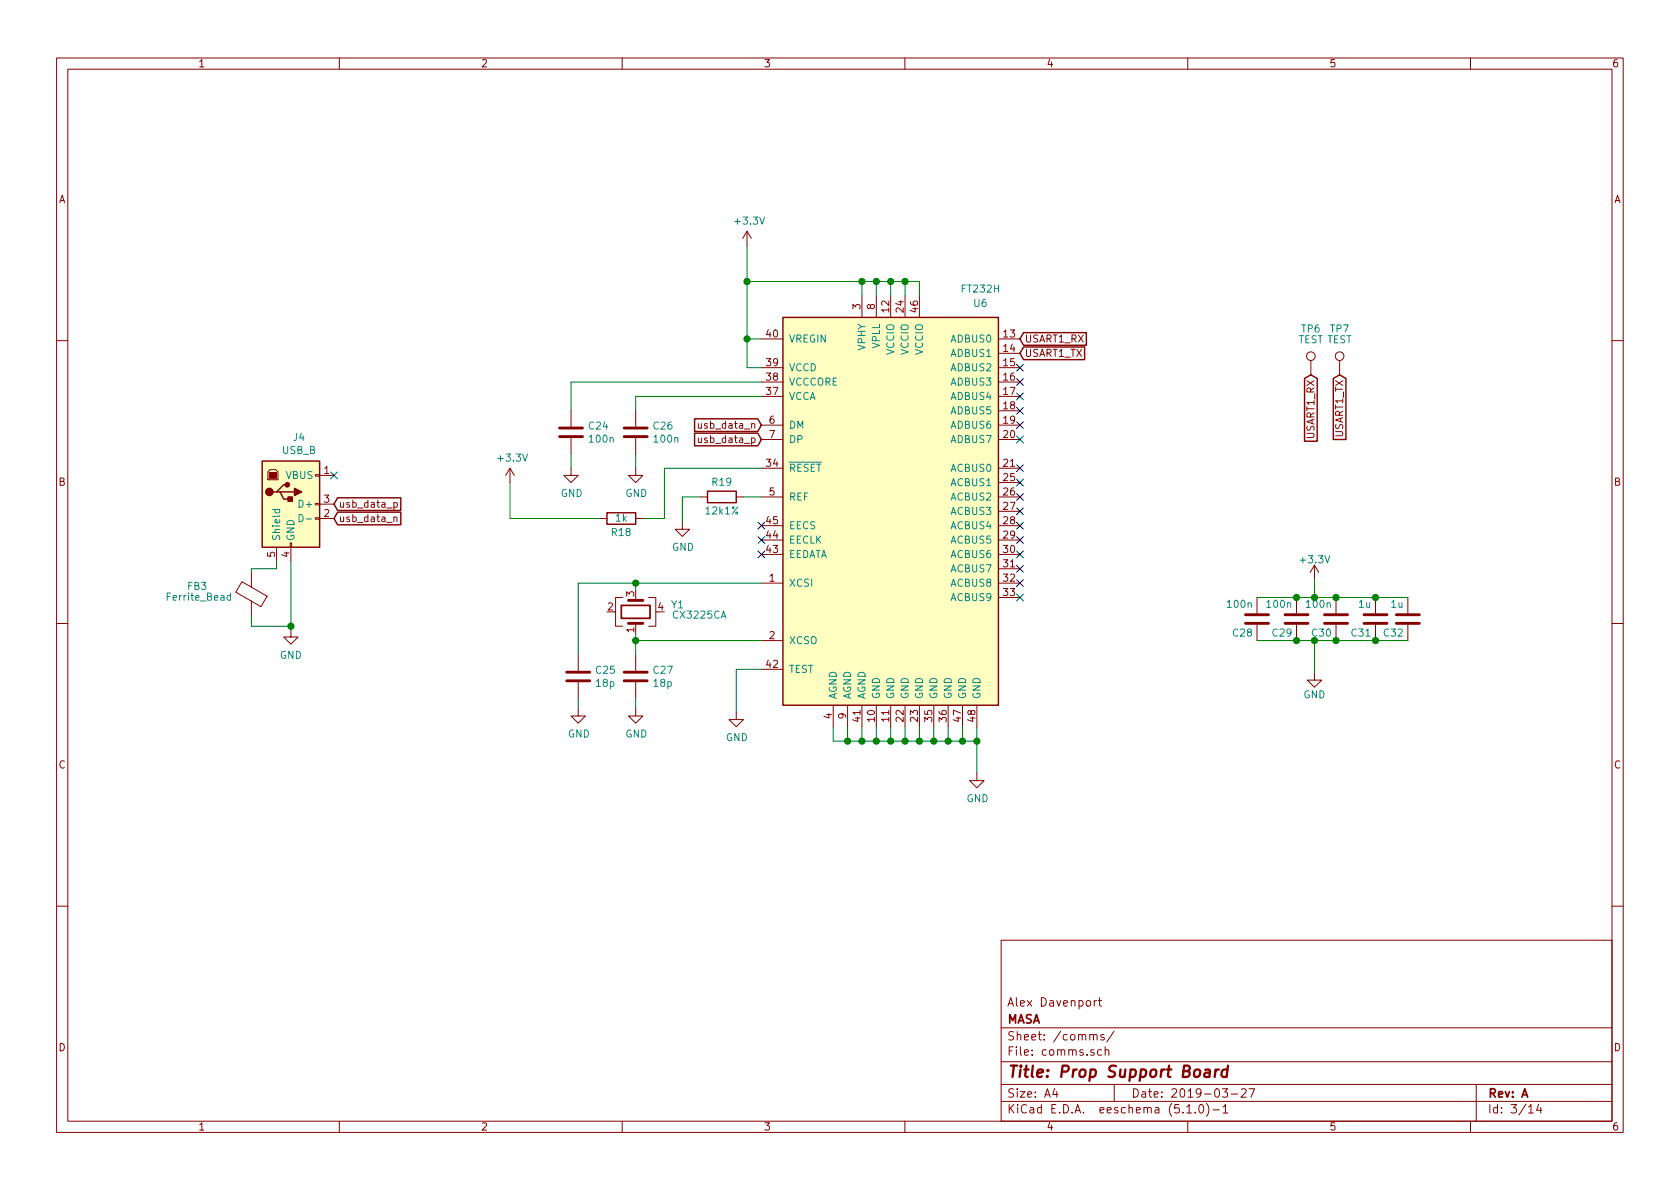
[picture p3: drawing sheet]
<svg xmlns="http://www.w3.org/2000/svg" width="297mm" height="210mm" viewBox="0 0 297 210" stroke-linecap="round" stroke-linejoin="round" font-family="sans-serif">
<g fill="none" stroke="#840000" stroke-width=".18">
<path d="M10 10.3h277v189.9h-277zM12 12.2h273v186.1h-273zM60 10.3v1.9M110 10.3v1.9M160 10.3v1.9M210 10.3v1.9M260 10.3v1.9M132.1 40.9l-.8 1.3M132.1 40.9v2.5M132.1 40.9l.7 1.3M134.6 59.9h3.8M152.4 52.3v3.8"/>
<path d="M154.9 52.3v3.8M157.5 52.3v3.8M160 52.3v3.8M162.6 52.3v3.8M176.5 59.9h3.8M10 60.2h2M101 72.6v2.8M101 77.5v2.8M112.4 72.6v2.8M112.4 77.5v2.8M123.5 74.9v.8h.3l.2-.1M123.5 77.4v.8l.3 .1 .2-.1"/>
<path d="M134.6 65h3.8M134.6 67.6h3.8M134.6 70.1h3.8M134.6 75.2h3.8M134.6 77.7h3.8M176.5 62.5h3.8M176.5 65h3.8M176.5 67.6h3.8M176.5 70.1h3.8M176.5 72.6h3.8M176.5 75.2h3.8M176.5 77.7h3.8"/>
<path d="M231.8 63.7v2.6M236.9 63.7v2.6M285 60.2h2M47.4 83.4l.4-.3h1l.3 .3v1.4h-1.7zM48.9 96.8v2.5M51.3 96h.3v.8h-.3zM51.4 96.8v2.5M55.8 91.6h.7v.2h-.7zM55.8 89h.7v.3h-.7zM55.8 83.9h.7v.3h-.7zM56.5 84.1h2.6M56.5 91.7h2.6"/>
<path d="M56.5 89.1h2.6M69.6 88.9h.4l.3 .2-.2 .6h-.5M69.6 91.5l.2-.1 .3 .1 .1 .7M69.6 88.9v1.2M69.6 91.4v.8M90.2 82.8l-.8 1.3M90.2 82.8v2.5M90.2 82.8l.7 1.3M101 82.8v1.3h1.2l-1.2 1.2-1.3-1.2h1.3M106 91.7h1.3M112.4 82.8v1.3h1.3l-1.3 1.2-1.3-1.2h1.3M112.4 91.7h1.3"/>
<path d="M120.6 92.3v1.3h1.3l-1.3 1.3-1.2-1.3h1.2M123.8 87.9h1.3M130.2 87.9h1.2M134.6 82.8h3.8M134.6 87.9h3.8M134.6 93h3.8M134.6 95.5h3.8M134.6 98h3.8M176.5 82.8h3.8M176.5 85.3h3.8M176.5 87.9h3.8M176.5 90.4h3.8"/>
<path d="M176.5 93h3.8M176.5 95.5h3.8M176.5 98h3.8M232.4 99.9l-.8 1.3M232.4 99.9v2.6M232.4 99.9l.8 1.3M10 110.3h2M42.8 102.9l4.4 2.5-1 1.9-4.5-2.6zM44.4 101.2v2.6M44.4 106.3v2.5M51.4 111.4v1.2h1.3l-1.3 1.3-1.2-1.3h1.2M102.2 115.8v2.8"/>
<path d="M110.1 105.7h-1.3v5h1.3M112.4 105.7v.5M112.4 110.2v.5M112.4 115.8v2.8M114.7 105.7h1.3v5h-1.3M134.6 103.1h3.8M134.6 113.3h3.8M134.6 118.4h3.8M176.5 103.1h3.8M176.5 100.6h3.8M176.5 105.7h3.8M222.2 105.7v2.8"/>
<path d="M222.2 110.5v2.8M229.2 105.7v2.8M229.2 110.5v2.8M232.4 119v1.3h1.3l-1.3 1.2-1.3-1.2h1.3M236.2 105.7v2.8M236.2 110.5v2.8M243.2 105.7v2.8M243.2 110.5v2.8M248.9 105.7v2.8M248.9 110.5v2.8M285 110.3h2M102.2 125.3v1.3h1.3l-1.3 1.3-1.2-1.3h1.2"/>
<path d="M102.2 120.6v2.8M112.4 125.3v1.3h1.3l-1.3 1.3-1.3-1.3h1.3M112.4 120.6v2.8M130.2 126v1.2h1.2l-1.2 1.3-1.3-1.3h1.3M147.3 124.7v3.8M149.9 124.7v3.8M152.4 124.7v3.8M154.9 124.7v3.8M157.5 124.7v3.8M160 124.7v3.8M162.6 124.7v3.8M165.1 124.7v3.8"/>
<path d="M167.6 124.7v3.8M170.2 124.7v3.8M172.7 136.8v1.2h1.3l-1.3 1.3-1.3-1.3h1.3M172.7 124.7v3.8M10 160.2h2M177 166.3h108v32h-108zM193.5 176.9v1M193.9 176.9l-.4 .3M194.2 176.9h.6M194.4 176.4v1.3l.4 .2M285 160.2h2M60 198.3v1.9"/>
<path d="M110 198.3v1.9M160 198.3v1.9M177 194.8h108M177 191.8h108M177 187.8h108M177 181.8h108M186.5 192.5l-.4 1h1M186.8 193v1M192.7 183.1l.1-.1a.37 .37 0 0 1 .5 .1v.8M193.3 183.1l.2-.2 .4 .1 .1 .9M194.8 185.7l-.5-.1-.2 .3 .1 .6h.6M195.2 183a.37 .37 0 0 0-.6 .1l.1 .3 .5 .1 .1 .1-.3 .3-.4-.1"/>
<path d="M195.4 185.7h.1a.37 .37 0 0 1 .6 .1v.8M195.4 185.1v1.5M197 182.3l-1.3 2M197 191.8v3M209.8 195.8l.5-.5v1.5M209.8 196.8h.9M210 198.3v1.9M211.3 196.7v.1M212.2 195.4l.1-.1a.8 .8 0 0 1 .5 .8 .8 .8 0 0 1-.5 .7 1 1 0 0 1-.1-1.4zM213.3 195.1a1.71 1.71 0 0 1 0 2.3M214.5 196.3h1.1M216.1 192.5h.9l-.4 .6 .4 .1v.7l-.2 .1-.7-.1"/>
<path d="M216.3 195.8l.4-.5v1.5M216.3 196.8h.8M217.7 193.5h1.1M219.5 192.7l.2-.2h.3l.3 .2v.3v.2l-.9 .8h.9M220.8 192.5h1l-.6 1.5M260 198.3v1.9M261 191.8v6.5M270.3 195.8l.4-.5v1.5M270.3 196.8h.8M272.1 195.2l-.4 1.1h.9M272.4 195.8v1"/>
<circle cx="231.8" cy="63" r=".76"/>
<circle cx="236.9" cy="63" r=".76"/>
</g>
<path d="M213.1 189.2h.8l-.1 1.2M213.9 189.6l-.7 .1a.41 .41 0 0 0-.3 .3 .41 .41 0 0 0 .2 .4l.7-.1M214.9 189.1l-.1 1.3M215.5 189.1a.55 .55 0 0 0-.6 .4M217 189.2a.68 .68 0 0 0-1 .3v.8l.3 .1 .6-.1M217.1 188.4l-.2 2" fill="none" stroke="#840000" stroke-width=".41"/>
<g fill="#ffffc2" stroke="#ffffc2" stroke-width=".18">
<path d="M138.4 56.1h38.1v68.6h-38.1z"/>
<path d="M46.4 81.5h10.1v15.3h-10.1z"/>
</g>
<g fill="none" stroke="#840000" stroke-width=".25">
<path d="M138.4 56.1h38.1v68.6h-38.1zM181 58.8h11.1v2.3h-11.1l-.7-1.2zM122.8 74.1h11.2l.6 1.1-.6 1.1h-11.2zM122.8 76.6h11.2l.6 1.1-.6 1.1h-11.2zM181 61.4h10.8v2.2h-10.8l-.7-1.1zM230.7 66.9l1.1-.6 1.1 .6v11.1h-2.2zM235.7 66.9l1.2-.6 1.1 .6v10.8h-2.3zM46.4 81.5h10.1v15.3h-10.1zM48.9 87h.6l.7 1.3h1.2M49.5 87h2.6M50.8 85.7h-.6l-1.3 1.3h-.6M59.7 88h11.2v2.3h-11.2l-.6-1.2z"/>
<path d="M59.7 90.6h11.2v2.2h-11.2l-.6-1.1zM107.3 90.7h5.1v2h-5.1zM125.1 86.9h5.1v2h-5.1z"/>
</g>
<g fill="none" stroke="#008400" stroke-width=".18">
<path d="M132.1 49.8h30.5v2.5M132.1 59.9h2.5M132.1 43.4v21.6h2.5M152.4 49.8v2.5M154.9 49.8v2.5M157.5 49.8v2.5M160 49.8v2.5M134.6 70.1h-22.2v2.5M134.6 67.6h-33.6v5M48.9 99.3v1.3h-4.5v.6M51.4 99.3v12.1M90.2 85.3v6.4h15.8"/>
<path d="M101 80.3v2.5M112.4 80.3v2.5M123.8 87.9h-3.2v4.4M131.4 87.9h3.2M134.6 82.8h-17.1v8.9h-3.8M44.4 108.8v1.9h7M112.4 103.1v1.3M112.4 112v3.8M112.4 113.3h22.2M134.6 103.1h-32.4v12.7M134.6 118.4h-4.4v7.6M222.2 113.3h26.7"/>
<path d="M222.2 105.7h26.7M232.4 102.5v3.2M232.4 113.3v5.7M102.2 123.4v1.9M112.4 123.4v1.9M147.3 128.5v2.6h25.4M149.9 128.5v2.6M152.4 128.5v2.6M154.9 128.5v2.6M157.5 128.5v2.6M160 128.5v2.6M162.6 128.5v2.6"/>
<path d="M165.1 128.5v2.6M167.6 128.5v2.6M170.2 128.5v2.6M172.7 128.5v8.3"/>
</g>
<g fill="#008400" stroke="#008400" stroke-width=".25">
<circle cx="149.9" cy="131.1" r=".51"/>
<circle cx="152.4" cy="131.1" r=".51"/>
<circle cx="154.9" cy="131.1" r=".51"/>
<circle cx="157.5" cy="131.1" r=".51"/>
<circle cx="160" cy="131.1" r=".51"/>
<circle cx="162.6" cy="131.1" r=".51"/>
<circle cx="165.1" cy="131.1" r=".51"/>
<circle cx="167.6" cy="131.1" r=".51"/>
<circle cx="170.2" cy="131.1" r=".51"/>
<circle cx="172.7" cy="131.1" r=".51"/>
<circle cx="132.1" cy="59.9" r=".51"/>
<circle cx="157.5" cy="49.8" r=".51"/>
<circle cx="132.1" cy="49.8" r=".51"/>
<circle cx="160" cy="49.8" r=".51"/>
<circle cx="51.4" cy="110.7" r=".51"/>
<circle cx="112.4" cy="103.1" r=".51"/>
<circle cx="112.4" cy="113.3" r=".51"/>
<circle cx="154.9" cy="49.8" r=".51"/>
<circle cx="152.4" cy="49.8" r=".51"/>
<circle cx="229.2" cy="105.7" r=".51"/>
<circle cx="236.2" cy="105.7" r=".51"/>
<circle cx="243.2" cy="105.7" r=".51"/>
<circle cx="236.2" cy="113.3" r=".51"/>
<circle cx="229.2" cy="113.3" r=".51"/>
<circle cx="243.2" cy="113.3" r=".51"/>
<circle cx="232.4" cy="113.3" r=".51"/>
<circle cx="232.4" cy="105.7" r=".51"/>
</g>
<g fill="#840000" stroke="#840000" stroke-width=".25">
<path d="M50.9 87.9h.8v.7h-.8z"/>
<path d="M52.1 86.4l1.2 .6-1.2 .6z"/>
<circle cx="47.6" cy="87" r=".63"/>
<circle cx="50.8" cy="85.7" r=".38"/>
</g>
<path d="M47.6 83.6h1.3v1h-1.3z" fill="#840000" stroke="#840000" stroke-width=".18"/>
<path d="M48.2 90.1h1.3M48.7 90.1l-.1 .4 .2 .2 .6-.1v-.5M52.9 91a.64 .64 0 0 1 .7 .6 .64 .64 0 0 1-.7 .6zM54.2 91.8h.9M40.8 105.4l-.4-.1-.2 .2 .1 .6h.5M40.8 104.9v1.2" fill="none" stroke="#008484" stroke-width=".18"/>
<path d="M109.9 107.1h5v2.2h-5z" fill="none" stroke="#840000" stroke-width=".3"/>
<g fill="none" stroke="#840000" stroke-width=".51">
<path d="M98.9 77.2h4.1M98.9 75.7h4.1M110.4 77.2h4M110.4 75.7h4M100.2 118.9h4.1M110.4 118.9h4M111.1 110.2h2.6M111.1 106.2h2.6M220.2 110.2h4.1M220.2 108.7h4.1M227.2 110.2h4.1M227.2 108.7h4.1"/>
<path d="M234.2 110.2h4.1M234.2 108.7h4.1M241.2 110.2h4M241.2 108.7h4M246.9 110.2h4.1M246.9 108.7h4.1M100.2 120.4h4.1M110.4 120.4h4"/>
</g>
<g fill="none" stroke="#000084" stroke-width=".18">
<path d="M179.7 64.4l1.2 1.2M179.7 66.9l1.2 1.3M179.7 69.5l1.2 1.2M179.7 72l1.2 1.2M179.7 74.6l1.2 1.2M179.7 77.1l1.2 1.2M180.9 64.4l-1.2 1.2M180.9 66.9l-1.2 1.3M180.9 69.5l-1.2 1.2M180.9 72l-1.2 1.2M180.9 74.6l-1.2 1.2M180.9 77.1l-1.2 1.2"/>
<path d="M58.4 83.5l1.3 1.2M59.7 83.5l-1.3 1.2M134 92.3l1.2 1.3M134 94.9l1.2 1.2M134 97.4l1.2 1.2M135.2 92.3l-1.2 1.3M135.2 94.9l-1.2 1.2M135.2 97.4l-1.2 1.2M179.7 82.2l1.2 1.2M179.7 84.7l1.2 1.2M179.7 87.3l1.2 1.2M179.7 89.8l1.2 1.2"/>
<path d="M179.7 92.3l1.2 1.3M179.7 94.9l1.2 1.2M179.7 97.4l1.2 1.2M179.7 100l1.2 1.2M180.9 82.2l-1.2 1.2M180.9 84.7l-1.2 1.2M180.9 87.3l-1.2 1.2M180.9 89.8l-1.2 1.2M180.9 92.3l-1.2 1.3M180.9 94.9l-1.2 1.2M180.9 97.4l-1.2 1.2M180.9 100l-1.2 1.2"/>
<path d="M179.7 102.5l1.2 1.2M179.7 105l1.2 1.3M180.9 102.5l-1.2 1.2M180.9 105l-1.2 1.3"/>
</g>
<text font-size="2.8" fill="#840000" x="178" y="190.5">Title: Prop Support Board</text>
<g font-size="2.1" fill="#840000">
<text x="178" y="178">Alex Davenport</text>
<text x="178" y="184">Sheet: /comms/</text>
<text x="178" y="181">MASA</text>
<text x="178" y="186.7">File: comms.sch</text>
<text x="178" y="196.9">KiCad E.D.A. eeschema (5.1.0)-1</text>
<text x="178" y="194.1">Size: A4</text>
<text x="200" y="194.1">Date: 2019-03-27</text>
<text x="263" y="194.1">Rev: A</text>
<text x="263" y="196.9">Id: 3/14</text>
</g>
<g font-size="1.8" fill="#840000">
<text x="35" y="11.9">1</text>
<text x="85" y="11.9">2</text>
<text x="135" y="11.9">3</text>
<text x="185" y="11.9">4</text>
<text x="235" y="11.9">5</text>
<text x="285" y="11.9">6</text>
<text x="10.4" y="35.9">A</text>
<text x="285.4" y="35.9">A</text>
<text x="135.6" y="59.7">40</text>
<text x="152.1" y="54.7" transform="rotate(-90 152.1 54.7)">3</text>
<text x="154.7" y="54.7" transform="rotate(-90 154.7 54.7)">8</text>
<text x="157.2" y="55.2" transform="rotate(-90 157.2 55.2)">12</text>
<text x="159.8" y="55.2" transform="rotate(-90 159.8 55.2)">24</text>
<text x="162.3" y="55.2" transform="rotate(-90 162.3 55.2)">46</text>
<text x="177.5" y="59.7">13</text>
<text x="135.6" y="64.8">39</text>
<text x="177.5" y="62.2">14</text>
<text x="177.5" y="64.8">15</text>
<text x="181.1" y="60.6">USART1_RX</text>
<text x="181.1" y="63.1">USART1_TX</text>
<text x="135.6" y="69.8">37</text>
<text x="135.6" y="67.3">38</text>
<text x="177.5" y="67.3">16</text>
<text x="177.5" y="69.8">17</text>
<text x="124" y="75.8">usb_data_n</text>
<text x="136" y="74.9">6</text>
<text x="136" y="77.5">7</text>
<text x="177.5" y="72.4">18</text>
<text x="177.5" y="74.9">19</text>
<text x="177.5" y="77.5">20</text>
<text x="232.4" y="77.6" transform="rotate(-90 232.4 77.6)">USART1_RX</text>
<text x="237.5" y="77.4" transform="rotate(-90 237.5 77.4)">USART1_TX</text>
<text x="57.3" y="83.8">1</text>
<text x="124" y="78.4">usb_data_p</text>
<text x="135.6" y="82.5">34</text>
<text x="177.5" y="82.5">21</text>
<text x="10.4" y="85.9">B</text>
<text x="57.3" y="88.9">3</text>
<text x="59.8" y="89.8">usb_data_p</text>
<text x="136" y="87.6">5</text>
<text x="177.5" y="85.1">25</text>
<text x="177.5" y="87.6">26</text>
<text x="285.4" y="85.9">B</text>
<text x="57.3" y="91.4">2</text>
<text x="59.8" y="92.3">usb_data_n</text>
<text x="135.6" y="95.2">44</text>
<text x="135.6" y="92.7">45</text>
<text x="177.5" y="90.2">27</text>
<text x="177.5" y="92.7">28</text>
<text x="177.5" y="95.2">29</text>
<text x="48.6" y="98.5" transform="rotate(-90 48.6 98.5)">5</text>
<text x="51.2" y="98.5" transform="rotate(-90 51.2 98.5)">4</text>
<text x="135.6" y="97.8">43</text>
<text x="177.5" y="97.8">30</text>
<text x="177.5" y="100.3">31</text>
<text x="107.5" y="107.9">2</text>
<text x="112.1" y="105.5" transform="rotate(-90 112.1 105.5)">3</text>
<text x="116.4" y="107.9">4</text>
<text x="136" y="102.9">1</text>
<text x="177.5" y="102.9">32</text>
<text x="177.5" y="105.4">33</text>
<text x="112.1" y="111.9" transform="rotate(-90 112.1 111.9)">1</text>
<text x="136" y="113">2</text>
<text x="135.6" y="118.1">42</text>
<text x="147.1" y="127.1" transform="rotate(-90 147.1 127.1)">4</text>
<text x="149.6" y="127.1" transform="rotate(-90 149.6 127.1)">9</text>
<text x="152.1" y="127.6" transform="rotate(-90 152.1 127.6)">41</text>
<text x="154.7" y="127.6" transform="rotate(-90 154.7 127.6)">10</text>
<text x="157.2" y="127.6" transform="rotate(-90 157.2 127.6)">11</text>
<text x="159.8" y="127.6" transform="rotate(-90 159.8 127.6)">22</text>
<text x="162.3" y="127.6" transform="rotate(-90 162.3 127.6)">23</text>
<text x="164.8" y="127.6" transform="rotate(-90 164.8 127.6)">35</text>
<text x="167.4" y="127.6" transform="rotate(-90 167.4 127.6)">36</text>
<text x="169.9" y="127.6" transform="rotate(-90 169.9 127.6)">47</text>
<text x="172.5" y="127.6" transform="rotate(-90 172.5 127.6)">48</text>
<text x="10.4" y="135.9">C</text>
<text x="285.4" y="135.9">C</text>
<text x="10.4" y="185.9">D</text>
<text x="285.4" y="185.9">D</text>
<text x="35" y="199.9">1</text>
<text x="85" y="199.9">2</text>
<text x="135" y="199.9">3</text>
<text x="185" y="199.9">4</text>
<text x="235" y="199.9">5</text>
<text x="285" y="199.9">6</text>
</g>
<g font-size="1.8" fill="#008484">
<text x="130.1" y="39.7">+3.3V</text>
<text x="170.2" y="51.7">FT232H</text>
<text x="172.2" y="54.3">U6</text>
<text x="230.1" y="58.8">TP6</text>
<text x="235.2" y="58.8">TP7</text>
<text x="139.4" y="65.7">VCCD</text>
<text x="139.4" y="60.6">VREGIN</text>
<text x="153" y="62" transform="rotate(-90 153 62)">VPHY</text>
<text x="155.6" y="61.7" transform="rotate(-90 155.6 61.7)">VPLL</text>
<text x="158.1" y="62.8" transform="rotate(-90 158.1 62.8)">VCCIO</text>
<text x="160.7" y="62.8" transform="rotate(-90 160.7 62.8)">VCCIO</text>
<text x="163.2" y="62.8" transform="rotate(-90 163.2 62.8)">VCCIO</text>
<text x="168.2" y="60.6">ADBUS0</text>
<text x="168.2" y="63.1">ADBUS1</text>
<text x="168.2" y="65.7">ADBUS2</text>
<text x="229.5" y="60.7">TEST TEST</text>
<text x="139.4" y="70.7">VCCA</text>
<text x="139.4" y="68.2">VCCCORE</text>
<text x="168.2" y="68.2">ADBUS3</text>
<text x="168.2" y="70.7">ADBUS4</text>
<text x="51.9" y="78">J4</text>
<text x="104.2" y="76">C24</text>
<text x="115.6" y="76">C26</text>
<text x="139.4" y="75.8">DM</text>
<text x="168.2" y="73.3">ADBUS5</text>
<text x="168.2" y="75.8">ADBUS6</text>
<text x="49.9" y="80.3">USB_B</text>
<text x="88.2" y="81.6">+3.3V</text>
<text x="104.3" y="78.3">100n</text>
<text x="115.8" y="78.3">100n</text>
<text x="139.4" y="83.4">RESET</text>
<text x="139.4" y="78.4">DP</text>
<text x="168.2" y="78.4">ADBUS7</text>
<text x="168.2" y="83.4">ACBUS0</text>
<text x="50.6" y="84.7">VBUS</text>
<text x="53.2" y="89.8">D+</text>
<text x="99.1" y="87.9">GND</text>
<text x="110.6" y="87.9">GND</text>
<text x="126" y="85.9">R19</text>
<text x="139.4" y="88.5">REF</text>
<text x="168.2" y="86">ACBUS1</text>
<text x="168.2" y="88.5">ACBUS2</text>
<text x="49.5" y="95.8" transform="rotate(-90 49.5 95.8)">Shield</text>
<text x="52.1" y="95.8" transform="rotate(-90 52.1 95.8)">GND</text>
<text x="108.2" y="94.8">R18</text>
<text x="108.9" y="92.2">1k</text>
<text x="124.9" y="91">12k1%</text>
<text x="139.4" y="93.6">EECS</text>
<text x="168.2" y="91.1">ACBUS3</text>
<text x="168.2" y="93.6">ACBUS4</text>
<text x="118.8" y="97.4">GND</text>
<text x="139.4" y="98.7">EEDATA</text>
<text x="139.4" y="96.1">EECLK</text>
<text x="168.2" y="96.1">ACBUS5</text>
<text x="168.2" y="98.7">ACBUS6</text>
<text x="168.2" y="101.2">ACBUS7</text>
<text x="230.1" y="99.6">+3.3V</text>
<text x="29.8" y="106.2">Ferrite_Bead</text>
<text x="33.2" y="104.3">FB3</text>
<text x="118.7" y="107.6">Y1</text>
<text x="139.4" y="103.8">XCSI</text>
<text x="168.2" y="103.8">ACBUS8</text>
<text x="168.2" y="106.3">ACBUS9</text>
<text x="217.1" y="107.5">100n</text>
<text x="224.1" y="107.5">100n</text>
<text x="231.1" y="107.5">100n</text>
<text x="240.3" y="107.5">1u</text>
<text x="246" y="107.5">1u</text>
<text x="119.2" y="109.4">CX3225CA</text>
<text x="139.4" y="113.9">XCSO</text>
<text x="218.1" y="112.6">C28</text>
<text x="225" y="112.6">C29</text>
<text x="232" y="112.6">C30</text>
<text x="239" y="112.6">C31</text>
<text x="244.7" y="112.6">C32</text>
<text x="49.5" y="116.5">GND</text>
<text x="105.4" y="119.1">C25</text>
<text x="115.6" y="119.1">C27</text>
<text x="139.4" y="119">TEST</text>
<text x="105.5" y="121.5">18p</text>
<text x="115.6" y="121.5">18p</text>
<text x="148" y="123.7" transform="rotate(-90 148 123.7)">AGND</text>
<text x="150.5" y="123.7" transform="rotate(-90 150.5 123.7)">AGND</text>
<text x="153" y="123.7" transform="rotate(-90 153 123.7)">AGND</text>
<text x="155.6" y="123.7" transform="rotate(-90 155.6 123.7)">GND</text>
<text x="158.1" y="123.7" transform="rotate(-90 158.1 123.7)">GND</text>
<text x="160.7" y="123.7" transform="rotate(-90 160.7 123.7)">GND</text>
<text x="163.2" y="123.7" transform="rotate(-90 163.2 123.7)">GND</text>
<text x="165.7" y="123.7" transform="rotate(-90 165.7 123.7)">GND</text>
<text x="168.3" y="123.7" transform="rotate(-90 168.3 123.7)">GND</text>
<text x="170.8" y="123.7" transform="rotate(-90 170.8 123.7)">GND</text>
<text x="173.4" y="123.7" transform="rotate(-90 173.4 123.7)">GND</text>
<text x="230.5" y="123.5">GND</text>
<text x="100.4" y="130.4">GND</text>
<text x="110.6" y="130.4">GND</text>
<text x="128.3" y="131.1">GND</text>
<text x="170.9" y="141.9">GND</text>
</g>
</svg>
